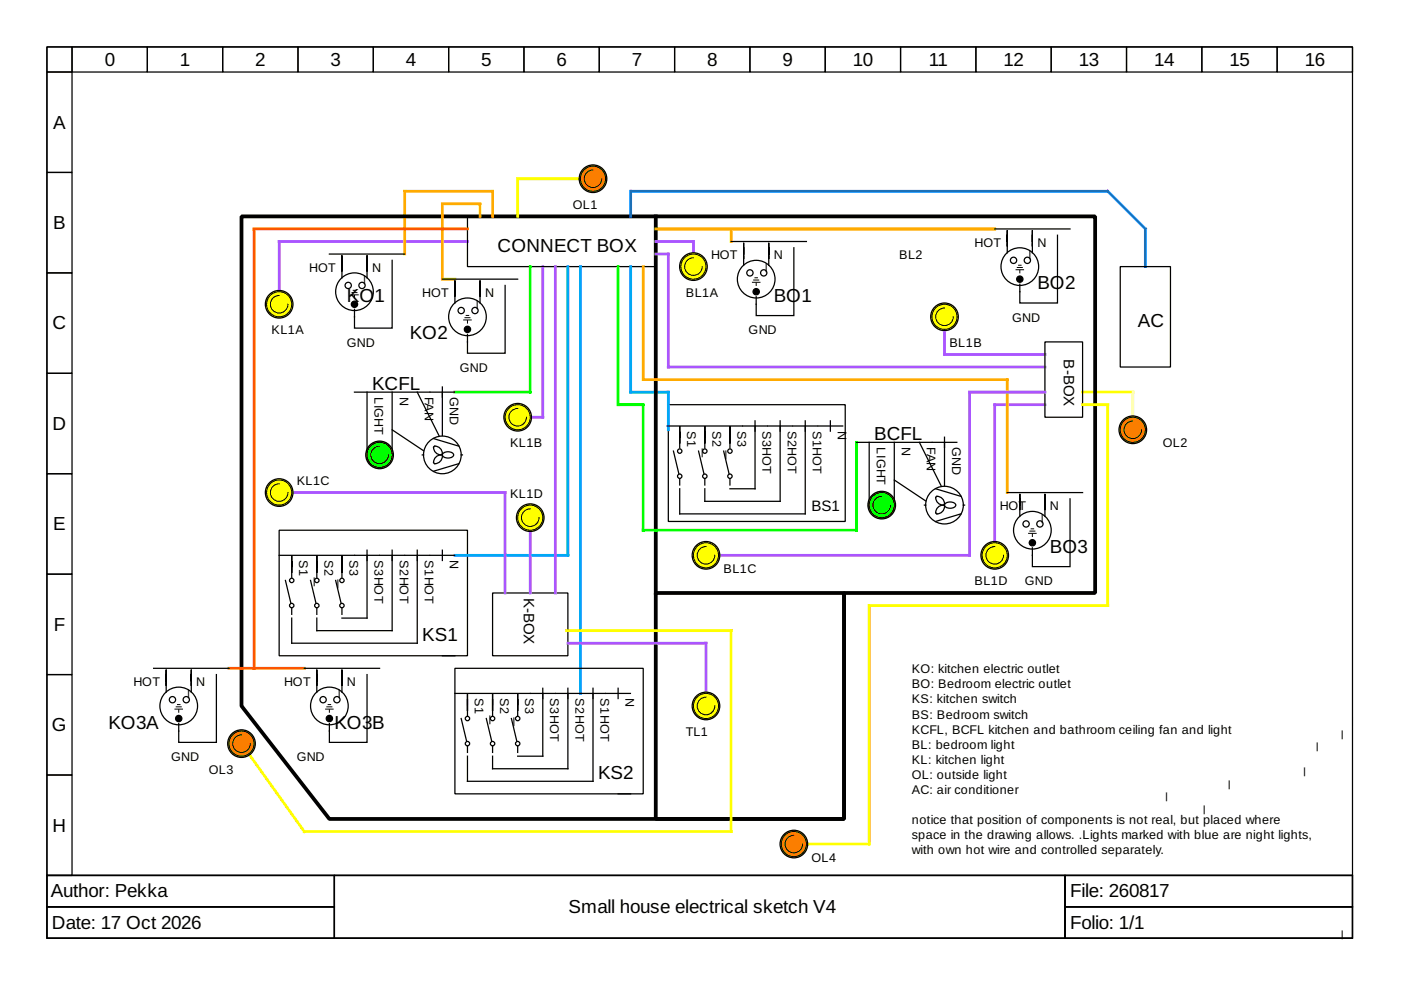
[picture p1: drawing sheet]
<svg xmlns="http://www.w3.org/2000/svg" width="297mm" height="210mm" viewBox="0 0 297 210" stroke-linecap="round" stroke-linejoin="round" font-family="sans-serif">
<g fill="none" stroke="#000" stroke-width=".27">
<path d="M9.9 9.9h276.9v175.7h-276.9zM9.9 9.9h5.4v5.4h-5.4zM9.9 15.3h5.4v21.3h-5.4zM15.3 9.9h15.9v5.4h-15.9zM31.2 9.9h16v5.4h-16zM47.2 9.9h16v5.4h-16zM63.2 9.9h15.9v5.4h-15.9zM79.1 9.9h16v5.4h-16zM95.1 9.9h16v5.4h-16zM111.1 9.9h16v5.4h-16zM127.1 9.9h15.9v5.4h-15.9zM143 9.9h16v5.4h-16z"/>
<path d="M159 9.9h16v5.4h-16zM175 9.9h15.9v5.4h-15.9zM190.9 9.9h16v5.4h-16zM206.9 9.9h16v5.4h-16zM222.9 9.9h15.9v5.4h-15.9zM238.8 9.9h16v5.4h-16zM254.8 9.9h16v5.4h-16zM270.8 9.9h16v5.4h-16zM9.9 36.6h5.4v21.3h-5.4zM9.9 57.9h5.4v21.2h-5.4zM72.5 57.1v1.8M77.8 57.1v1.8"/>
<path d="M99.1 45.9h39.9v10.6h-39.9zM157.7 54.4v1.9M163 54.4v1.9M237.5 56.5h10.7v21.3h-10.7zM9.9 79.1h5.4v21.3h-5.4zM75.2 65.6v1.6M160.3 62.9v1.6M221.5 72.5h8v16h-8zM77.8 83.1v13.4M83.1 83.1v13.4M83.1 91.1l8 5.4M88.5 83.1l5.3 10.7v-10.7"/>
<path d="M141.7 85.8h37.5v24.8h-37.5zM157.5 90.3h5.2M160.1 89.2v14.4h-5.3M165.4 90.3v16h-16v-2.7M170.7 90.3v18.7h-26.6v-5.4M184.3 93.8v13.3M189.6 93.8v13.3M194.9 93.8l5.4 10.6v-10.6M9.9 100.4h5.4v21.3h-5.4zM59.2 112.4h39.9v26.6h-39.9zM77.8 117.7v13.4h-5.3M83.1 117.7v16h-15.9v-2.6"/>
<path d="M88.5 117.7v18.7h-26.7v-5.3M189.6 101.8l8 5.3M9.9 121.7h5.4v21.3h-5.4zM93.8 139h2.7M104.4 125.7h16v13.3h-16zM123.1 125.7h.1M9.9 143h5.4v21.3h-5.4zM32.6 141.7h15.9M96.5 141.7h39.9v26.6h-39.9zM97.8 152.3l1.1 4.8M99.1 149.7v2M99.1 158.2v1.3"/>
<path d="M115.1 147v13.3h-5.3M117.8 147h5.2M120.4 145.9v17.1h-16v-2.7M125.7 147v18.7h-26.6v-5.4M9.9 164.3h5.4v21.3h-5.4zM131.1 168.3h2.6M165.7 173.6h.1M9.9 185.6h276.9v13.3h-276.9zM9.9 185.6h61v6.7h-61zM9.9 192.3h61v6.6h-61zM70.9 185.6h154.9v13.3h-154.9zM225.8 185.6h61v6.7h-61z"/>
<path d="M225.8 192.3h61v6.6h-61z"/>
<circle cx="159" cy="57.9" r=".67"/>
<circle cx="160.3" cy="59.2" r="4"/>
<circle cx="161.9" cy="57.9" r=".67"/>
<circle cx="73.8" cy="60.5" r=".67"/>
<circle cx="75.2" cy="61.8" r="4"/>
<circle cx="76.8" cy="60.5" r=".67"/>
<circle cx="99.1" cy="152.3" r=".47"/>
<circle cx="99.1" cy="157.7" r=".47"/>
</g>
<path d="M99.1 51.2h-39.9v13.3M115.1 56.5v32h-5.3M117.7 56.5v69.2M139 51.2h8v8M139 53.9h2.7v23.9h79.8M200.3 64.5v10.7h21.2M221.5 85.8h-10.6v31.9M221.5 83.1h-15.9v34.6h-53.3M59.2 104.4h47.9v21.3M112.4 112.4v13.3M120.4 136.4h29.3v10.6" fill="none" stroke="#a5f" stroke-width=".59"/>
<path d="M123.1 37.9h-13.3v8M229.5 85.8h5.4v42.6h-50.6v50.6h-16M229.5 83.1h10.7M120.1 133.7h34.9v42.6h-90.5l-13.3-18.6" fill="none" stroke="#ff0" stroke-width=".59"/>
<path d="M112.4 56.5v26.6h-15.9M131.1 56.5v29.3h5.3v26.6h45.2v-18.6" fill="none" stroke="#0f0" stroke-width=".59"/>
<path d="M133.7 45.9v-5.3h101.2l7.9 7.9v8" fill="none" stroke="#05f" stroke-width=".59"/>
<path d="M101.8 45.9v-2.7h-8v16h2.7M104.4 45.9v-5.3h-18.6v13.3M136.4 56.5v24h77.2v23.9M139 48.5h71.9M155 48.5v2.7" fill="none" stroke="#fa0" stroke-width=".59"/>
<path d="M120.4 56.5v61.2h-23.9M123.1 56.5v90.5M133.7 56.5v26.6h8v8" fill="none" stroke="#0af" stroke-width=".59"/>
<path d="M51.2 45.9h181v79.8h-53.2v47.9h-109.2l-18.6-23.9zM139 45.9v79.8M139 125.7h40v47.9h-40z" fill="none" stroke="#000" stroke-width=".8"/>
<path d="M99.1 48.5h-45.2v93.2M48.5 141.7h16" fill="none" stroke="#f50" stroke-width=".59"/>
<path d="M240.2 83.1v5.4" fill="none" stroke="#ffff7f" stroke-width=".59"/>
<g fill="#000" stroke="#000" stroke-width=".27">
<circle cx="75.2" cy="64.5" r=".67"/>
<circle cx="160.3" cy="61.8" r=".67"/>
</g>
<path d="M159.5 59.9h1.6M159.8 59.4h1.1M160.1 58.9h.5M160.3 60v.5M74.4 62.5h1.6M74.6 62h1.1M74.9 61.6h.5M75.2 62.6v.6" fill="none" stroke="#000" stroke-width=".21"/>
<circle cx="210.9" cy="117.7" r="2.93" fill="#ff0" stroke="#000" stroke-width=".27"/>
<g fill="none" stroke="#000" stroke-width=".21">
<path d="M215.4 57.2h1.6M215.7 56.7h1.1M216 56.2h.5M216.2 57.3v.6M98.3 67.8h1.6M98.6 67.4h1M98.8 66.9h.6M99.1 68v.5M210.9 115.9a1.86 1.86 0 0 0-1.9 1.8 1.86 1.86 0 0 0 1.9 1.9 1.86 1.86 0 0 0 1.9-1.9M218.1 113.1h1.6M218.4 112.6h1M218.6 112.1h.5"/>
<path d="M218.9 113.2v.6M37.1 150.3h1.6M37.4 149.9h1M37.6 149.4h.6M37.9 150.5v.5M69 150.3h1.6M69.3 149.9h1.1M69.6 149.4h.5M69.8 150.5v.5"/>
<circle cx="210.9" cy="117.7" r="2.66"/>
</g>
<g fill="none" stroke="#000" stroke-width=".27">
<path d="M69.8 53.9h16M93.8 59.2h16M155 51.2h16M210.9 48.5h16M213.6 51.7v1.9M218.9 51.7v1.9M96.5 62.4v1.8M99.1 70.9v1.6M101.8 62.4v1.8M216.2 60.3v1.5M59.2 117.7h16M75.2 117.7h5.2"/>
<path d="M77.8 116.7v2.1M80.5 117.7h5.3M83.1 116.7v2.1M213.6 104.4h15.9M216.2 107.6v1.9M218.9 116.1v1.6M221.5 107.6v1.9M60.5 123.1l1.2 4.8M61.8 120.4v2M61.8 128.9v1.4M65.8 123.1l1.2 4.8M67.2 120.4v2"/>
<path d="M67.2 128.9v1.4M71.2 123.1l1.1 4.8M72.5 120.4v2M72.5 128.9v1.4M35.2 144.9v1.9M37.9 153.4v1.6M40.6 144.9v1.9M64.5 141.7h16M67.2 144.9v1.9M69.8 153.4v1.6M72.5 144.9v1.9"/>
<circle cx="214.9" cy="55.2" r=".67"/>
<circle cx="216.2" cy="56.5" r="4"/>
<circle cx="217.8" cy="55.2" r=".67"/>
<circle cx="97.8" cy="65.8" r=".67"/>
<circle cx="99.1" cy="67.2" r="4"/>
<circle cx="100.7" cy="65.8" r=".67"/>
<circle cx="217.6" cy="111.1" r=".67"/>
<circle cx="218.9" cy="112.4" r="4"/>
<circle cx="220.5" cy="111.1" r=".67"/>
<circle cx="61.8" cy="128.4" r=".47"/>
<circle cx="61.8" cy="123.1" r=".47"/>
<circle cx="67.2" cy="123.1" r=".47"/>
<circle cx="67.2" cy="128.4" r=".47"/>
<circle cx="72.5" cy="128.4" r=".47"/>
<circle cx="72.5" cy="123.1" r=".47"/>
<circle cx="36.6" cy="148.4" r=".67"/>
<circle cx="37.9" cy="149.7" r="4"/>
<circle cx="39.5" cy="148.4" r=".67"/>
<circle cx="68.5" cy="148.4" r=".67"/>
<circle cx="69.8" cy="149.7" r="4"/>
<circle cx="71.4" cy="148.4" r=".67"/>
</g>
<g fill="#000" stroke="#000" stroke-width=".27">
<circle cx="216.2" cy="59.2" r=".67"/>
<circle cx="99.1" cy="69.8" r=".67"/>
<circle cx="218.9" cy="115.1" r=".67"/>
<circle cx="37.9" cy="152.3" r=".67"/>
<circle cx="69.8" cy="152.3" r=".67"/>
</g>
<circle cx="51.2" cy="157.7" r="2.93" fill="#ff8000" stroke="#000" stroke-width=".27"/>
<g fill="none" stroke="#000" stroke-width=".21">
<path d="M51.2 155.8a1.86 1.86 0 0 0-1.9 1.9 1.86 1.86 0 0 0 1.9 1.8 1.86 1.86 0 0 0 1.9-1.8"/>
<circle cx="51.2" cy="157.7" r="2.66"/>
</g>
<circle cx="93.8" cy="96.5" r="4" fill="#fff" stroke="#000" stroke-width=".27"/>
<path d="M89.5 96.5h.3M91.9 93l5.3 1.6M92.1 94.6a1.42 1.42 0 0 1 1.6 1.8 1.42 1.42 0 0 1-1.6-1.8zM93.5 96.5a1.44 1.44 0 0 0-1.4 1.8 1.55 1.55 0 0 0 1.7-1.6M93.9 96.2a1.53 1.53 0 0 1 2.3 .3 1.41 1.41 0 0 1-2.4 0zM97.2 98.3l-5.3 1.6M97.8 96.5h.2" fill="none" stroke="#000" stroke-width=".27"/>
<circle cx="59.2" cy="104.4" r="2.93" fill="#ff0" stroke="#000" stroke-width=".27"/>
<g fill="none" stroke="#000" stroke-width=".21">
<path d="M59.2 102.6a1.86 1.86 0 0 0-1.9 1.8 1.86 1.86 0 0 0 1.9 1.9 1.86 1.86 0 0 0 1.9-1.9"/>
<circle cx="59.2" cy="104.4" r="2.66"/>
</g>
<circle cx="149.7" cy="149.7" r="2.93" fill="#ff0" stroke="#000" stroke-width=".27"/>
<g fill="none" stroke="#000" stroke-width=".21">
<path d="M149.7 147.8a1.86 1.86 0 0 0-1.9 1.9 1.86 1.86 0 0 0 1.9 1.8 1.86 1.86 0 0 0 1.8-1.8"/>
<circle cx="149.7" cy="149.7" r="2.66"/>
</g>
<circle cx="59.2" cy="64.5" r="2.93" fill="#ff0" stroke="#000" stroke-width=".27"/>
<g fill="none" stroke="#000" stroke-width=".21">
<path d="M59.2 62.6a1.86 1.86 0 0 0-1.9 1.9 1.86 1.86 0 0 0 1.9 1.9 1.86 1.86 0 0 0 1.9-1.9"/>
<circle cx="59.2" cy="64.5" r="2.66"/>
</g>
<circle cx="109.8" cy="88.5" r="2.93" fill="#ff0" stroke="#000" stroke-width=".27"/>
<g fill="none" stroke="#000" stroke-width=".21">
<path d="M109.8 86.6a1.86 1.86 0 0 0-1.9 1.9 1.86 1.86 0 0 0 1.9 1.8 1.86 1.86 0 0 0 1.8-1.8"/>
<circle cx="109.8" cy="88.5" r="2.66"/>
</g>
<circle cx="149.7" cy="117.7" r="2.93" fill="#ff0" stroke="#000" stroke-width=".27"/>
<g fill="none" stroke="#000" stroke-width=".21">
<path d="M149.7 115.9a1.86 1.86 0 0 0-1.9 1.8 1.86 1.86 0 0 0 1.9 1.9 1.86 1.86 0 0 0 1.8-1.9"/>
<circle cx="149.7" cy="117.7" r="2.66"/>
</g>
<path d="M75.2 83.1h15.9M197.7 93.8h5.2M200.3 92.7v2.2" fill="none" stroke="#000" stroke-width=".27"/>
<circle cx="112.4" cy="109.8" r="2.93" fill="#ff0" stroke="#000" stroke-width=".27"/>
<g fill="none" stroke="#000" stroke-width=".21">
<path d="M112.4 107.9a1.86 1.86 0 0 0-1.8 1.9 1.86 1.86 0 0 0 1.8 1.8 1.86 1.86 0 0 0 1.9-1.8"/>
<circle cx="112.4" cy="109.8" r="2.66"/>
</g>
<circle cx="200.3" cy="67.2" r="2.93" fill="#ff0" stroke="#000" stroke-width=".27"/>
<g fill="none" stroke="#000" stroke-width=".21">
<path d="M200.3 65.3a1.86 1.86 0 0 0-1.9 1.9 1.86 1.86 0 0 0 1.9 1.8 1.86 1.86 0 0 0 1.8-1.8"/>
<circle cx="200.3" cy="67.2" r="2.66"/>
</g>
<path d="M91.2 83.1h5.2M93.8 82v2.2M181.6 93.8h16" fill="none" stroke="#000" stroke-width=".27"/>
<circle cx="200.3" cy="107.1" r="4" fill="#fff" stroke="#000" stroke-width=".27"/>
<path d="M196 107.1h.3M198.4 103.6l5.3 1.6M198.4 105.4a1.35 1.35 0 0 1 1.7 1.7 1.51 1.51 0 0 1-1.7-1.7zM200 107.1a1.44 1.44 0 0 0-1.5 1.8 1.55 1.55 0 0 0 1.8-1.5M200.3 106.8a1.53 1.53 0 0 1 2.3 .3 1.41 1.41 0 0 1-2.3 0zM203.7 109l-5.3 1.6M204.2 107.1h.3" fill="none" stroke="#000" stroke-width=".27"/>
<circle cx="125.7" cy="37.9" r="2.93" fill="#ff8000" stroke="#000" stroke-width=".27"/>
<g fill="none" stroke="#000" stroke-width=".21">
<path d="M125.7 36a1.86 1.86 0 0 0-1.8 1.9 1.86 1.86 0 0 0 1.8 1.9 1.86 1.86 0 0 0 1.9-1.9"/>
<circle cx="125.7" cy="37.9" r="2.66"/>
</g>
<circle cx="168.3" cy="179" r="2.93" fill="#ff8000" stroke="#000" stroke-width=".27"/>
<g fill="none" stroke="#000" stroke-width=".21">
<path d="M168.3 177.1a1.86 1.86 0 0 0-1.9 1.9 1.86 1.86 0 0 0 1.9 1.8 1.86 1.86 0 0 0 1.9-1.8"/>
<circle cx="168.3" cy="179" r="2.66"/>
</g>
<circle cx="240.2" cy="91.1" r="2.93" fill="#ff8000" stroke="#000" stroke-width=".27"/>
<g fill="none" stroke="#000" stroke-width=".21">
<path d="M240.2 89.3a1.86 1.86 0 0 0-1.9 1.8 1.86 1.86 0 0 0 1.9 1.9 1.86 1.86 0 0 0 1.8-1.9"/>
<circle cx="240.2" cy="91.1" r="2.66"/>
</g>
<circle cx="186.9" cy="107.1" r="2.93" fill="#0f0" stroke="#000" stroke-width=".27"/>
<g fill="none" stroke="#000" stroke-width=".21">
<path d="M186.9 105.2a1.86 1.86 0 0 0-1.8 1.9 1.86 1.86 0 0 0 1.8 1.9 1.86 1.86 0 0 0 1.9-1.9"/>
<circle cx="186.9" cy="107.1" r="2.66"/>
</g>
<circle cx="147" cy="56.5" r="2.93" fill="#ff0" stroke="#000" stroke-width=".27"/>
<g fill="none" stroke="#000" stroke-width=".21">
<path d="M147 54.7a1.86 1.86 0 0 0-1.8 1.8 1.86 1.86 0 0 0 1.8 1.9 1.86 1.86 0 0 0 1.9-1.9"/>
<circle cx="147" cy="56.5" r="2.66"/>
</g>
<circle cx="80.5" cy="96.5" r="2.93" fill="#0f0" stroke="#000" stroke-width=".27"/>
<g fill="none" stroke="#000" stroke-width=".21">
<path d="M80.5 94.6a1.86 1.86 0 0 0-1.9 1.9 1.86 1.86 0 0 0 1.9 1.8 1.86 1.86 0 0 0 1.8-1.8"/>
<circle cx="80.5" cy="96.5" r="2.66"/>
</g>
<g fill="none" stroke="#000" stroke-width=".27">
<path d="M72.5 55.2v2.4v-3.5v2.4M77.8 55.2v2.4v-3.5v2.4M83.1 55.2v14.4h-7.9v-2.4M157.7 52.5v2.4v-3.4v2.4M163 52.5v2.4v-3.4v2.4M168.3 52.5v14.4h-8v-2.4M213.6 49.9v2.4v-3.5v2.4M218.9 49.9v2.4v-3.5v2.4M224.2 49.9v14.3h-8v-2.4M96.5 60.5v2.4v-3.4v2.3M101.8 60.5v2.4v-3.4v2.3M107.1 60.5v14.4h-8v-2.4"/>
<path d="M141.5 90.3h15.9M142.8 95.6l1.1 4.8M144.1 91.7v2.3v-3.7v2.4M144.1 93v2M148.1 95.6l1.2 4.8M149.4 91.7v2.3v-3.7v2.4M149.4 93v2M153.4 95.6l1.2 4.8M154.8 91.7v2.3v-3.7v2.4M154.8 93v2M162.8 90.3h5.2M165.4 89.2v2.2"/>
<path d="M168.1 90.3h5.2M170.7 89.2v2.2M173.5 90.3h5.2M176.1 89.2v2.2M61.8 119.1v2.4v-3.8v2.4M67.2 119.1v2.4v-3.8v2.4M72.5 119.1v2.4v-3.8v2.4M85.9 117.7h5.2M88.5 116.7v2.1M91.2 117.7h5.2M93.8 116.7v2.1M144.1 101.5v1.3"/>
<path d="M149.4 101.5v1.3M154.8 101.5v1.3M216.2 105.8v2.4v-3.5v2.4M221.5 105.8v2.4v-3.5v2.4M226.9 105.8v14.3h-8v-2.4M35.2 143v2.4v-3.4v2.4M40.6 143v2.4v-3.4v2.4M45.9 143v14.4h-8v-2.4M67.2 143v2.4v-3.4v2.4M72.5 143v2.4v-3.4v2.4M77.8 143v14.4h-8v-2.4M96.5 147h15.9"/>
<path d="M99.1 148.4v2.3v-3.7v2.4M103.1 152.3l1.1 4.8M104.4 148.4v2.3v-3.7v2.4M104.4 149.7v2M104.4 158.2v1.3M108.4 152.3l1.2 4.8M109.8 148.4v2.3v-3.7v2.4M109.8 149.7v2M109.8 158.2v1.3M112.5 147h5.2M115.1 145.9v2.2M123.1 147h5.2"/>
<path d="M125.7 145.9v2.2M128.5 147h5.2M131.1 145.9v2.2"/>
<circle cx="144.1" cy="95.6" r=".47"/>
<circle cx="149.4" cy="95.6" r=".47"/>
<circle cx="154.8" cy="95.6" r=".47"/>
<circle cx="144.1" cy="101" r=".47"/>
<circle cx="149.4" cy="101" r=".47"/>
<circle cx="154.8" cy="101" r=".47"/>
<circle cx="104.4" cy="152.3" r=".47"/>
<circle cx="104.4" cy="157.7" r=".47"/>
<circle cx="109.8" cy="152.3" r=".47"/>
<circle cx="109.8" cy="157.7" r=".47"/>
</g>
<g font-size="4">
<text x="22.2" y="13.9">0</text>
<text x="38.2" y="13.9">1</text>
<text x="54.1" y="13.9">2</text>
<text x="70.1" y="13.9">3</text>
<text x="86.1" y="13.9">4</text>
<text x="102" y="13.9">5</text>
<text x="118" y="13.9">6</text>
<text x="134" y="13.9">7</text>
<text x="149.9" y="13.9">8</text>
<text x="165.9" y="13.9">9</text>
<text x="180.8" y="13.9">10</text>
<text x="196.9" y="13.9">11</text>
<text x="212.8" y="13.9">12</text>
<text x="228.7" y="13.9">13</text>
<text x="244.7" y="13.9">14</text>
<text x="260.7" y="13.9">15</text>
<text x="276.6" y="13.9">16</text>
<text x="11.3" y="27.2">A</text>
<text x="11.3" y="48.5">B</text>
<text x="105.5" y="53.3">CONNECT BOX</text>
<text x="73.6" y="64">KO1</text>
<text x="164.1" y="64">BO1</text>
<text x="219.9" y="61.3">BO2</text>
<text x="11.1" y="69.8">C</text>
<text x="86.9" y="72">KO2</text>
<text x="241.2" y="69.3">AC</text>
<text x="78.9" y="82.6">KCFL</text>
<text x="11.1" y="91.1">D</text>
<text x="185.3" y="93.3">BCFL</text>
<text x="11.3" y="112.4">E</text>
<text x="222.6" y="117.2">BO3</text>
<text x="11.4" y="133.7">F</text>
<text x="89.5" y="135.8">KS1</text>
<text x="11" y="155">G</text>
<text x="23" y="154.5">KO3A</text>
<text x="70.9" y="154.5">KO3</text>
<text x="78.9" y="154.5">B</text>
<text x="126.8" y="165.1">KS2</text>
<text x="11.1" y="176.3">H</text>
<text x="10.7" y="190.3">Author: Pekka</text>
<text x="226.9" y="190.3">File: 260817</text>
<text x="11" y="196.9">Date: 17 Oct 2026</text>
<text x="120.5" y="193.6">Small house electrical sketch V4</text>
<text x="226.9" y="196.9">Folio: 1/1</text>
</g>
<g font-size="3.2">
<text x="161.9" y="57.6" transform="rotate(-90 161.9 57.6)">_</text>
<text x="217.8" y="54.9" transform="rotate(-90 217.8 54.9)">_</text>
<text x="76.8" y="60.3" transform="rotate(-90 76.8 60.3)">_</text>
<text x="100.7" y="65.6" transform="rotate(-90 100.7 65.6)">_</text>
<text x="225.5" y="76.2" transform="rotate(90 225.5 76.2)">B-BOX</text>
<text x="148.4" y="96.8" transform="rotate(-90 148.4 96.8)">_</text>
<text x="153.4" y="97.2" transform="rotate(-90 153.4 97.2)">_</text>
<text x="172" y="108.4">BS1</text>
<text x="220.5" y="110.8" transform="rotate(-90 220.5 110.8)">_</text>
<text x="66.1" y="124.3" transform="rotate(-90 66.1 124.3)">_</text>
<text x="71.2" y="124.7" transform="rotate(-90 71.2 124.7)">_</text>
<text x="111.1" y="126.8" transform="rotate(90 111.1 126.8)">K-BOX</text>
<text x="39.5" y="148.1" transform="rotate(-90 39.5 148.1)">_</text>
<text x="71.4" y="148.1" transform="rotate(-90 71.4 148.1)">_</text>
<text x="103.4" y="153.5" transform="rotate(-90 103.4 153.5)">_</text>
<text x="108.4" y="153.9" transform="rotate(-90 108.4 153.9)">_</text>
<text x="278.8" y="159.3" transform="rotate(-90 278.8 159.3)">_</text>
<text x="284.1" y="156.6" transform="rotate(-90 284.1 156.6)">_</text>
<text x="260.1" y="167.2" transform="rotate(-90 260.1 167.2)">_</text>
<text x="276.1" y="164.6" transform="rotate(-90 276.1 164.6)">_</text>
<text x="246.8" y="169.9" transform="rotate(-90 246.8 169.9)">_</text>
<text x="254.8" y="172.6" transform="rotate(-90 254.8 172.6)">_</text>
<text x="284.1" y="199.2" transform="rotate(-90 284.1 199.2)">_</text>
</g>
<g font-size="2.7">
<text x="121.5" y="44.3">OL1</text>
<text x="206.6" y="52.3">HOT</text>
<text x="219.9" y="52.3">N</text>
<text x="65.6" y="57.6">HOT</text>
<text x="78.9" y="57.6">N</text>
<text x="150.7" y="54.9">HOT</text>
<text x="164.1" y="54.9">N</text>
<text x="190.7" y="54.9">BL2</text>
<text x="89.5" y="62.9">HOT</text>
<text x="102.8" y="62.9">N</text>
<text x="145.4" y="62.9">BL1A</text>
<text x="57.6" y="70.9">KL1A</text>
<text x="158.7" y="70.9">GND</text>
<text x="214.6" y="68.2">GND</text>
<text x="73.6" y="73.6">GND</text>
<text x="201.3" y="73.6">BL1B</text>
<text x="97.5" y="78.9">GND</text>
<text x="79.4" y="84.2" transform="rotate(90 79.4 84.2)">LIGHT</text>
<text x="84.7" y="84.2" transform="rotate(90 84.7 84.2)">N</text>
<text x="90.1" y="84.2" transform="rotate(90 90.1 84.2)">FAN</text>
<text x="95.4" y="84.2" transform="rotate(90 95.4 84.2)">GND</text>
<text x="108.2" y="94.9">KL1B</text>
<text x="145.7" y="91.4" transform="rotate(90 145.7 91.4)">S1</text>
<text x="151" y="91.4" transform="rotate(90 151 91.4)">S2</text>
<text x="156.4" y="91.4" transform="rotate(90 156.4 91.4)">S3</text>
<text x="161.7" y="91.4" transform="rotate(90 161.7 91.4)">S3HOT</text>
<text x="167" y="91.4" transform="rotate(90 167 91.4)">S2HOT</text>
<text x="172.3" y="91.4" transform="rotate(90 172.3 91.4)">S1HOT</text>
<text x="177.6" y="91.4" transform="rotate(90 177.6 91.4)">N</text>
<text x="185.9" y="94.9" transform="rotate(90 185.9 94.9)">LIGHT</text>
<text x="191.2" y="94.9" transform="rotate(90 191.2 94.9)">N</text>
<text x="196.5" y="94.9" transform="rotate(90 196.5 94.9)">FAN</text>
<text x="201.8" y="94.9" transform="rotate(90 201.8 94.9)">GND</text>
<text x="246.6" y="94.9">OL2</text>
<text x="62.9" y="102.8">KL1C</text>
<text x="108.2" y="105.5">KL1D</text>
<text x="212" y="108.2">HOT</text>
<text x="222.6" y="108.2">N</text>
<text x="63.4" y="118.8" transform="rotate(90 63.4 118.8)">S1</text>
<text x="68.8" y="118.8" transform="rotate(90 68.8 118.8)">S2</text>
<text x="74.1" y="118.8" transform="rotate(90 74.1 118.8)">S3</text>
<text x="79.4" y="118.8" transform="rotate(90 79.4 118.8)">S3HOT</text>
<text x="84.7" y="118.8" transform="rotate(90 84.7 118.8)">S2HOT</text>
<text x="90.1" y="118.8" transform="rotate(90 90.1 118.8)">S1HOT</text>
<text x="95.4" y="118.8" transform="rotate(90 95.4 118.8)">N</text>
<text x="153.4" y="121.5">BL1C</text>
<text x="206.6" y="124.1">BL1D</text>
<text x="217.3" y="124.1">GND</text>
<text x="193.3" y="142.8">KO: kitchen electric outlet</text>
<text x="28.3" y="145.4">HOT</text>
<text x="41.6" y="145.4">N</text>
<text x="60.3" y="145.4">HOT</text>
<text x="73.6" y="145.4">N</text>
<text x="100.7" y="148.1" transform="rotate(90 100.7 148.1)">S1</text>
<text x="106" y="148.1" transform="rotate(90 106 148.1)">S2</text>
<text x="111.4" y="148.1" transform="rotate(90 111.4 148.1)">S3</text>
<text x="116.7" y="148.1" transform="rotate(90 116.7 148.1)">S3HOT</text>
<text x="122" y="148.1" transform="rotate(90 122 148.1)">S2HOT</text>
<text x="127.3" y="148.1" transform="rotate(90 127.3 148.1)">S1HOT</text>
<text x="132.6" y="148.1" transform="rotate(90 132.6 148.1)">N</text>
<text x="193.3" y="146">BO: Bedroom electric outlet</text>
<text x="193.3" y="149.1">KS: kitchen switch</text>
<text x="193.3" y="152.3">BS: Bedroom switch</text>
<text x="193.3" y="155.5">KCFL, BCFL kitchen and bathroom ceiling fan and light</text>
<text x="36.3" y="161.4">GND</text>
<text x="62.9" y="161.4">GND</text>
<text x="145.4" y="156.1">TL1</text>
<text x="193.3" y="158.7">BL: bedroom light</text>
<text x="193.3" y="161.9">KL: kitchen light</text>
<text x="44.3" y="164.1">OL3</text>
<text x="193.3" y="165.1">OL: outside light</text>
<text x="193.3" y="168.3">AC: air conditioner</text>
<text x="193.3" y="174.7">notice that position of components is not real, but placed where</text>
<text x="193.3" y="177.9">space in the drawing allows. .Lights marked with blue are night lights,</text>
<text x="172" y="182.7">OL4</text>
<text x="193.3" y="181.1">with own hot wire and controlled separately.</text>
</g>
</svg>
